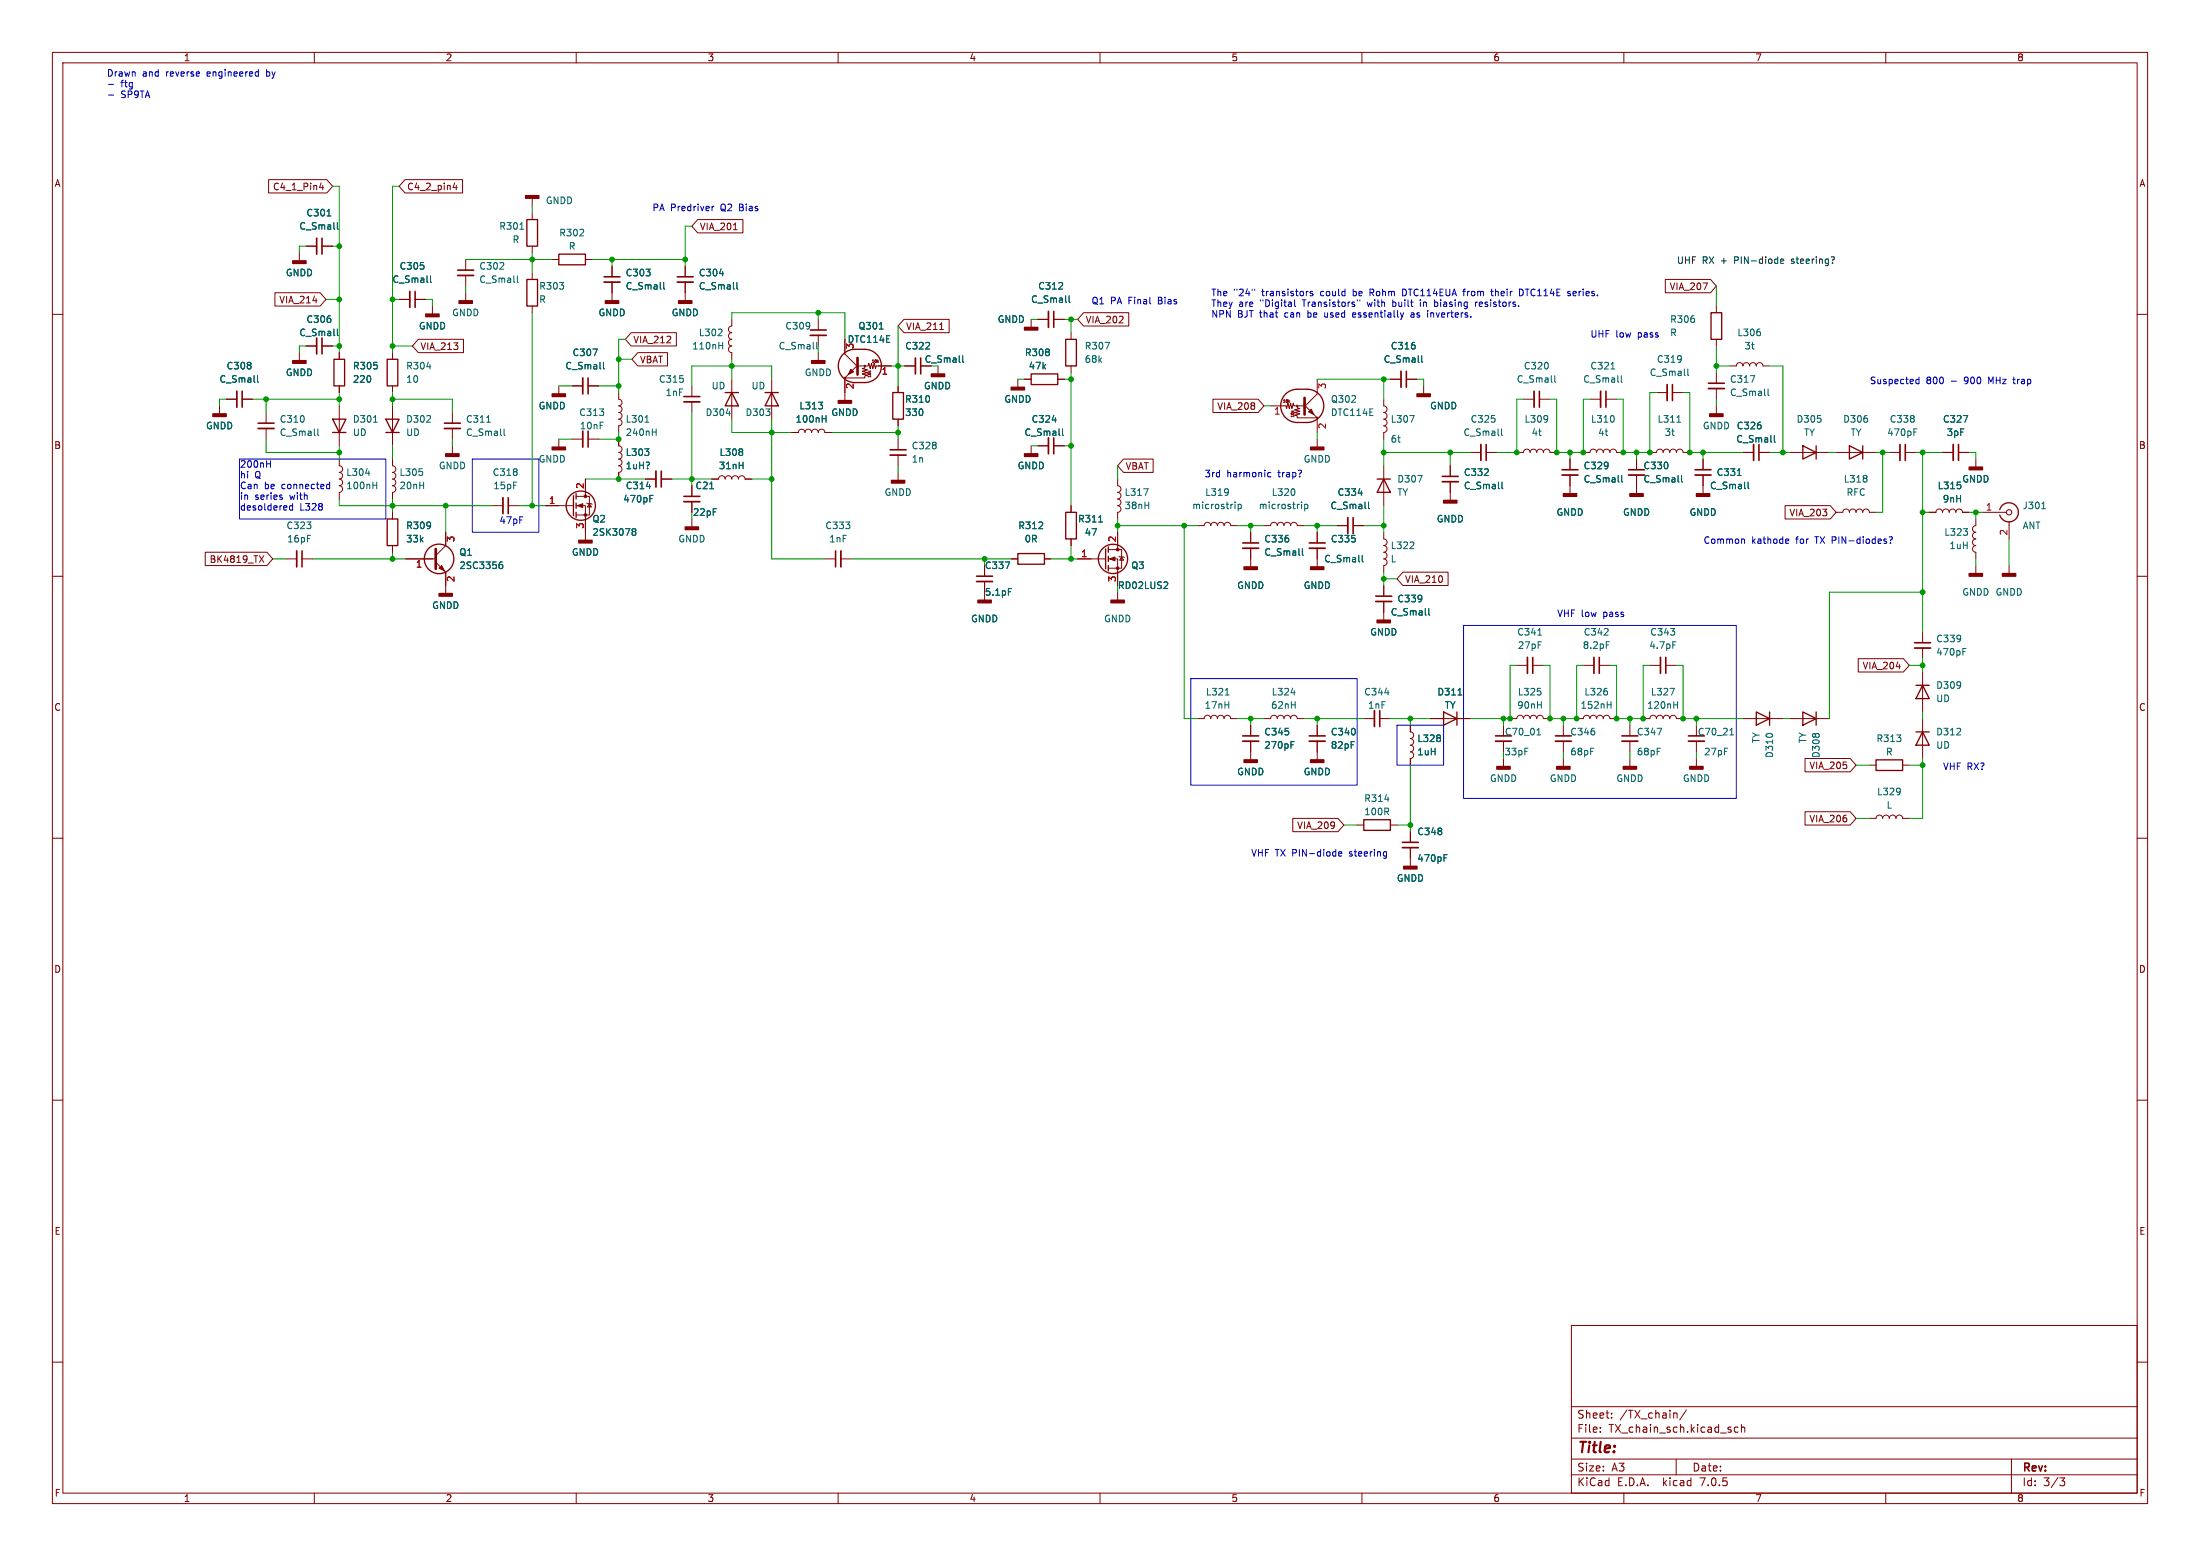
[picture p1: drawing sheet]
<svg xmlns="http://www.w3.org/2000/svg" width="420mm" height="297mm" viewBox="0 0 420 297" stroke-linecap="round" stroke-linejoin="round" font-family="sans-serif">
<g fill="none" stroke="#840000" stroke-width=".19">
<path d="M10 10h400v277h-400zM12 12h396v273h-396zM60 10v2M110 10v2M160 10v2M210 10v2M260 10v2M310 10v2M360 10v2M51.3 34.3h11.1l1.1 1.3-1.1 1.2h-11.1zM61 35.8h.8M61.6 35.4v.8"/>
<path d="M77.3 34.3h11v2.5h-11l-1.1-1.2zM86.8 34.9l-.3 .9h.8M87.1 35.4v.8M101.6 37.8v1.6M10 60h2M52.5 55.9h8.6l1.1 1.3-1.1 1.2h-8.6zM57.1 48.3v1.5M58.4 47h2.1M61.5 47h2M76.2 57.2h2M79.2 57.2h2.1M82.5 58.4v1.5"/>
<path d="M88.9 49.5v2.1M88.9 52.6v2M88.9 55.9v1.5M101.6 40.6v1.3M101.6 47v1.3M101.6 52.1v1.2M101.6 58.4v1.3M105.4 49.5h1.3M111.8 49.5h1.2M116.8 50.8v2M116.8 53.8v3.6M130.8 50.8v2"/>
<path d="M130.8 53.8v3.6M133.2 41.9h8.6v2.6h-8.6l-1.1-1.3zM140 43.9h.7M206.9 59.7h8.6v2.5h-8.6l-1.2-1.2zM317.9 53.3h8.6l1.2 1.3-1.2 1.3h-8.6zM327.7 58.4v1.3M408 60h2M41.9 77.5v1.5M43.2 76.2h2M46.2 76.2h2.1M50.8 78.7v2.1M57.1 67.3v1.5"/>
<path d="M58.4 66h2.1M61.5 66h2M64.8 67.3v1.3M64.8 73.7v1.2M64.8 77.5v7.6M74.9 67.3v1.3M74.9 73.7v1.2M74.9 77.5v7.6M79.9 64.8h8.6v2.5h-8.6l-1.2-1.3zM86.4 78.7v2.1M106.7 73.7v1.5M109.2 73.7h2.1"/>
<path d="M112.3 73.7h2M118.1 74.9v1.3a.64 .64 0 0 1 .6 .6 .64 .64 0 0 1-.6 .7 .64 .64 0 0 1 .6 .6 .64 .64 0 0 1-.6 .6 .64 .64 0 0 1 .6 .7 .64 .64 0 0 1-.6 .6 .64 .64 0 0 1 .6 .6 .64 .64 0 0 1-.6 .7v1.3M120.5 63.5h8.6v2.5h-8.6l-1.1-1.2zM121.8 67.3h5.6v2.6h-5.6l-1.2-1.3zM132.1 73.7v2M132.1 76.7v2M139.7 61v1.2a.64 .64 0 0 0-.6 .7 .64 .64 0 0 0 .6 .6 .64 .64 0 0 0-.6 .6 .64 .64 0 0 0 .6 .7 .64 .64 0 0 0-.6 .6 .64 .64 0 0 0 .6 .6 .64 .64 0 0 0-.6 .7 .64 .64 0 0 0 .6 .6v1.3M139.7 72.4v7.6M147.3 72.4v7.6M156.2 61v2M156.2 64v2M156.2 67.3v1.5"/>
<path d="M161.3 64.8v2.8l2.5 2.5M161.3 72.4v4.1M163.8 69.6l-2.5 2.5h3.8v-.3l.5-.2-1-.2 1-.3-1-.2 1-.3-1-.2 .5-.2v-.3M163.8 69.9h1.9l.2-.6 .2 1.1 .3-1.1 .2 1.1 .3-1.1 .2 1.1 .2-.5h2.9M165.9 70.8l.2 .2M166.2 70.8l-.2 .1M167.6 69l.1 .2M167.7 68.8l-.2 .2M171.4 73.7v1.2M172.6 61h8.6v2.5h-8.6l-1.2-1.3zM172.7 69.9h2.1M175.8 69.9h2"/>
<path d="M179.1 69.9v1.5M179.4 62.9h.7M194.3 72.4v1.5M195.6 72.4h1.2M196.8 61v1.5M198.1 61h2.1M201.2 61h2M201.9 72.4h1.3M204.5 63.5v1.3M204.5 69.9v1.2M231.6 76.2h8.6l1.1 1.3-1.1 1.2h-8.6zM242.6 77.5h2.9l.1 .5 .3-1 .2 1 .3-1 .2 1 .3-1 .1 .5h1.9"/>
<path d="M246.1 76.6l.1 .2M246.2 76.5l-.2 .2M246.6 78.4l.2 .2M247 78.4l-.2 .1M248.9 77.2l2.6 2.6h-3.9v-.4l-.5-.2 1.1-.2-1.1-.3 1.1-.2-1.1-.3 1.1-.2-.6-.1v-.4M251.5 72.4v2.8l-2.6 2.5M264.2 76.2v1.3a.64 .64 0 0 1 .6 .6 .64 .64 0 0 1-.6 .6 .64 .64 0 0 1 .6 .7 .64 .64 0 0 1-.6 .6 .64 .64 0 0 1 .6 .6 .64 .64 0 0 1-.6 .7 .64 .64 0 0 1 .6 .6 .64 .64 0 0 1-.6 .7v1.2M265.4 72.4h2.1M268.5 72.4h2M271.8 73.7v1.5M290.8 76.2h2.1M293.9 76.2h2"/>
<path d="M303.5 76.2h2.1M306.6 76.2h2M316.2 74.9h2.1M319.3 74.9h2M327.7 64.8v1.2M327.7 71.1v2.1M327.7 74.2v2M327.7 77.5v1.5M330.2 69.9h1.3a.64 .64 0 0 1 .6-.7 .64 .64 0 0 1 .6 .7 .64 .64 0 0 1 .7-.7 .64 .64 0 0 1 .6 .7 .64 .64 0 0 1 .6-.7 .64 .64 0 0 1 .7 .7 .64 .64 0 0 1 .6-.7 .64 .64 0 0 1 .6 .7h1.3M50.8 81.8v2M64.8 87.6v1.3a.64 .64 0 0 1 .6 .6 .64 .64 0 0 1-.6 .7 .64 .64 0 0 1 .6 .6 .64 .64 0 0 1-.6 .6 .64 .64 0 0 1 .6 .7 .64 .64 0 0 1-.6 .6 .64 .64 0 0 1 .6 .6 .64 .64 0 0 1-.6 .7v1.3M74.9 87.6v1.3a.64 .64 0 0 1 .7 .6 .64 .64 0 0 1-.7 .7 .64 .64 0 0 1 .7 .6 .64 .64 0 0 1-.7 .6 .64 .64 0 0 1 .7 .7 .64 .64 0 0 1-.7 .6 .64 .64 0 0 1 .7 .6 .64 .64 0 0 1-.7 .7v1.3"/>
<path d="M74.9 97.8v1.3M86.4 81.8v2M86.4 85.1v1.5M94 96.5h2M97 96.5h2.1M104.1 96.5h5.4M106.7 83.8v1.5M109.2 83.8h2.1M110 96.5h1.8v6.6M110 94.7h2.5v3.6h-2.5M111.8 91.4v3.3M112 96l1 .3"/>
<path d="M112.3 83.8h2M112.5 96.1l.4 .7h-.8zM118.1 83.8v1.3a.64 .64 0 0 1 .6 .6 .64 .64 0 0 1-.6 .7 .64 .64 0 0 1 .6 .6 .64 .64 0 0 1-.6 .6 .64 .64 0 0 1 .6 .7 .64 .64 0 0 1-.6 .6 .64 .64 0 0 1 .6 .6 .64 .64 0 0 1-.6 .7v1.2M123.2 91.4h2M126.2 91.4h2.1M132.1 92.7v2M132.1 95.8v2M132.1 99.1v1.5M135.9 91.4h1.3a.64 .64 0 0 1 .6-.6 .64 .64 0 0 1 .6 .6 .64 .64 0 0 1 .7-.6 .64 .64 0 0 1 .6 .6 .64 .64 0 0 1 .6-.6 .64 .64 0 0 1 .7 .6 .64 .64 0 0 1 .6-.6 .64 .64 0 0 1 .6 .6h1.3M151.1 82.6h1.3a.64 .64 0 0 1 .6-.7 .64 .64 0 0 1 .7 .7 .64 .64 0 0 1 .6-.7 .64 .64 0 0 1 .6 .7 .64 .64 0 0 1 .7-.7 .64 .64 0 0 1 .6 .7 .64 .64 0 0 1 .6-.7 .64 .64 0 0 1 .7 .7h1.2M171.4 80v1.3M171.4 83.8v2.1"/>
<path d="M171.4 86.9v2M171.4 90.2v1.5M196.8 85.1v1.5M198.1 85.1h2.1M201.2 85.1h2M204.5 96.5v1.3M213.4 91.4v1.3a.64 .64 0 0 1 .6 .6 .64 .64 0 0 1-.6 .7 .64 .64 0 0 1 .6 .6 .64 .64 0 0 1-.6 .7 .64 .64 0 0 1 .6 .6 .64 .64 0 0 1-.6 .6 .64 .64 0 0 1 .6 .7 .64 .64 0 0 1-.6 .6v1.3M214.5 87.6h5.6v2.6h-5.6l-1.1-1.3zM251.5 80v2.6M251.5 83.8v1.5M264.2 88.9v7.6M276.9 88.9v2"/>
<path d="M276.9 91.9v3.6M280.7 86.4h2M283.7 86.4h2M289.6 86.4h1.2a.64 .64 0 0 1 .7-.7 .64 .64 0 0 1 .6 .7 .64 .64 0 0 1 .6-.7 .64 .64 0 0 1 .7 .7 .64 .64 0 0 1 .6-.7 .64 .64 0 0 1 .6 .7 .64 .64 0 0 1 .7-.7 .64 .64 0 0 1 .6 .7h1.3M299.7 87.6v2.1M299.7 90.7v3.5M302.3 86.4h1.2a.64 .64 0 0 1 .7-.7 .64 .64 0 0 1 .6 .7 .64 .64 0 0 1 .6-.7 .64 .64 0 0 1 .7 .7 .64 .64 0 0 1 .6-.7 .64 .64 0 0 1 .6 .7 .64 .64 0 0 1 .7-.7 .64 .64 0 0 1 .6 .7h1.3M312.4 87.6v2.1M312.4 90.7v3.5M315 86.4h1.2a.64 .64 0 0 1 .7-.7 .64 .64 0 0 1 .6 .7 .64 .64 0 0 1 .6-.7 .64 .64 0 0 1 .7 .7 .64 .64 0 0 1 .6-.7 .64 .64 0 0 1 .6 .7 .64 .64 0 0 1 .7-.7 .64 .64 0 0 1 .6 .7h1.3M325.1 87.6v2.1M325.1 90.7v3.5"/>
<path d="M332.7 86.4h2.1M335.8 86.4h2M340.8 96.5h8.6l1.1 1.3-1.1 1.3h-8.6zM341.6 86.4h7.6M350.5 97.8h1.3a.64 .64 0 0 1 .6-.6 .64 .64 0 0 1 .7 .6 .64 .64 0 0 1 .6-.6 .64 .64 0 0 1 .6 .6 .64 .64 0 0 1 .7-.6 .64 .64 0 0 1 .6 .6 .64 .64 0 0 1 .6-.6 .64 .64 0 0 1 .7 .6h1.2M350.5 86.4h7.6M360.7 86.4h2M363.7 86.4h2.1M368.3 97.8h1.3a.64 .64 0 0 1 .6-.6 .64 .64 0 0 1 .6 .6 .64 .64 0 0 1 .7-.6 .64 .64 0 0 1 .6 .6 .64 .64 0 0 1 .6-.6 .64 .64 0 0 1 .7 .6 .64 .64 0 0 1 .6-.6 .64 .64 0 0 1 .6 .6h1.3M370.8 86.4h2.1M373.9 86.4h2M377.2 99.1v1.2a.64 .64 0 0 0-.6 .7 .64 .64 0 0 0 .6 .6 .64 .64 0 0 0-.6 .6 .64 .64 0 0 0 .6 .7 .64 .64 0 0 0-.6 .6 .64 .64 0 0 0 .6 .6 .64 .64 0 0 0-.6 .7 .64 .64 0 0 0 .6 .6v1.3"/>
<path d="M377.2 87.6v1.6M378.5 97.8h4.5M383.5 99.6v3.3M10 110h2M39.2 105.4h11.8l1.1 1.3-1.1 1.3h-11.8zM49.5 106.1l.9 1.3M50.4 106.1l-.9 1.3M54.6 106.7h2M57.7 106.7h2M74.9 104.1v1.3M77.5 106.7h5.7M83.2 107.3l1.9 1.9v4.1"/>
<path d="M85.1 101.6v2.5l-1.9 1.9M157.5 106.7h2M160.5 106.7h2.1M188 108v2M188 111v2M193 106.7h1.3M199.4 106.7h1.3M204.5 102.9v1.2M205.7 106.7h5.4M211.6 106.7h1.8v5.1M211.6 104.9h2.5v3.6h-2.5M213.4 101.6v3.3"/>
<path d="M213.4 113v1.6M213.6 106.2l1 .2M214.1 106.3l.4 .6h-.8zM228.6 100.3h1.3a.64 .64 0 0 1 .6-.6 .64 .64 0 0 1 .6 .6 .64 .64 0 0 1 .7-.6 .64 .64 0 0 1 .6 .6 .64 .64 0 0 1 .6-.6 .64 .64 0 0 1 .7 .6 .64 .64 0 0 1 .6-.6 .64 .64 0 0 1 .6 .6h1.3M238.8 101.6v2M238.8 104.6v3.6M241.3 100.3h1.3a.64 .64 0 0 1 .6-.6 .64 .64 0 0 1 .6 .6 .64 .64 0 0 1 .7-.6 .64 .64 0 0 1 .6 .6 .64 .64 0 0 1 .6-.6 .64 .64 0 0 1 .7 .6 .64 .64 0 0 1 .6-.6 .64 .64 0 0 1 .6 .6h1.3M251.5 101.6v2M251.5 104.6v3.6M255.3 100.3h2M258.3 100.3h2M264.2 101.6v1.3a.64 .64 0 0 1 .6 .6 .64 .64 0 0 1-.6 .6 .64 .64 0 0 1 .6 .7 .64 .64 0 0 1-.6 .6 .64 .64 0 0 1 .6 .6 .64 .64 0 0 1-.6 .7 .64 .64 0 0 1 .6 .6 .64 .64 0 0 1-.6 .7v1.2"/>
<path d="M264.2 111.8v2M264.2 114.8v3.6M267.8 109.2h8.6v2.6h-8.6l-1.1-1.3zM377.2 108v1.5M383.5 108v1.5M408 110h2M228.6 137.2h1.3a.64 .64 0 0 1 .6-.7 .64 .64 0 0 1 .6 .7 .64 .64 0 0 1 .7-.7 .64 .64 0 0 1 .6 .7 .64 .64 0 0 1 .6-.7 .64 .64 0 0 1 .7 .7 .64 .64 0 0 1 .6-.7 .64 .64 0 0 1 .6 .7h1.3M238.8 138.4v2.1M241.3 137.2h1.3a.64 .64 0 0 1 .6-.7 .64 .64 0 0 1 .6 .7 .64 .64 0 0 1 .7-.7 .64 .64 0 0 1 .6 .7 .64 .64 0 0 1 .6-.7 .64 .64 0 0 1 .7 .7 .64 .64 0 0 1 .6-.7 .64 .64 0 0 1 .6 .7h1.3M251.5 138.4v2.1M260.3 137.2h2.1M263.4 137.2h2"/>
<path d="M269.2 138.4v1.3a.64 .64 0 0 1 .7 .6 .64 .64 0 0 1-.7 .7 .64 .64 0 0 1 .7 .6 .64 .64 0 0 1-.7 .6 .64 .64 0 0 1 .7 .7 .64 .64 0 0 1-.7 .6 .64 .64 0 0 1 .7 .6 .64 .64 0 0 1-.7 .7v1.3M273 137.2h7.7M287 138.4v2.1M288.3 137.2h1.3a.64 .64 0 0 1 .6-.7 .64 .64 0 0 1 .6 .7 .64 .64 0 0 1 .7-.7 .64 .64 0 0 1 .6 .7 .64 .64 0 0 1 .6-.7 .64 .64 0 0 1 .7 .7 .64 .64 0 0 1 .6-.7 .64 .64 0 0 1 .6 .7h1.3M289.6 127h2M292.6 127h2M298.4 138.4v2.1M301 137.2h1.3a.64 .64 0 0 1 .6-.7 .64 .64 0 0 1 .6 .7 .64 .64 0 0 1 .7-.7 .64 .64 0 0 1 .6 .7 .64 .64 0 0 1 .6-.7 .64 .64 0 0 1 .7 .7 .64 .64 0 0 1 .6-.7 .64 .64 0 0 1 .6 .7h1.3M302.3 127h2M305.3 127h2M311.1 138.4v2.1M313.7 137.2h1.3a.64 .64 0 0 1 .6-.7 .64 .64 0 0 1 .6 .7 .64 .64 0 0 1 .7-.7 .64 .64 0 0 1 .6 .7 .64 .64 0 0 1 .6-.7 .64 .64 0 0 1 .7 .7 .64 .64 0 0 1 .6-.7 .64 .64 0 0 1 .6 .7h1.3"/>
<path d="M315 127h2M318 127h2M323.8 138.4v2.1M332.7 137.2h7.7M341.6 137.2h7.6M354.7 125.7h8.7l1.1 1.3-1.1 1.3h-8.7zM367 120.7v2M367 123.7v2M367 128.3v7.6M367 137.2v7.6M10 160h2M238.8 141.5v3.5"/>
<path d="M246.8 156.2h8.6l1.1 1.3-1.1 1.3h-8.6zM251.5 141.5v3.5M259.1 157.5h1.2M265.4 157.5h1.3M269.2 158.8v2M287 141.5v2M287 144.8v1.5M298.4 141.5v2M298.4 144.8v1.5M311.1 141.5v2M311.1 144.8v1.5M323.8 141.5v2"/>
<path d="M323.8 144.8v1.5M344.6 154.9h8.6l1.1 1.3-1.1 1.3h-8.6zM344.6 144.8h8.6l1.1 1.3-1.1 1.2h-8.6zM356.9 156.2h1.2a.64 .64 0 0 1 .7-.6 .64 .64 0 0 1 .6 .6 .64 .64 0 0 1 .6-.6 .64 .64 0 0 1 .7 .6 .64 .64 0 0 1 .6-.6 .64 .64 0 0 1 .6 .6 .64 .64 0 0 1 .7-.6 .64 .64 0 0 1 .6 .6h1.3M356.9 146.1h1.2M363.2 146.1h1.3M408 160h2M269.2 161.8v3.6M10 210h2M408 210h2M10 260h2M300 253h108v32h-108z"/>
<path d="M408 260h2M300 278.5h108M300 274.5h108M300 268.5h108M305.5 273.2v.2M305.5 272.5v.1M307.7 270.5v.2M307.7 269.8v.1M319.7 269.7l.4 .1 .1 .1v.8M320 278.5v3M321.9 269.1l-1.2 1.9M331.8 272.5l-.4-.1-.3 .3 .1 .6h.6"/>
<path d="M332.4 272.5l.3-.1 .3 .1 .1 .9M332.4 271.9v1.5M384 278.5v6.5M60 285v2M110 285v2M160 285v2M210 285v2M260 285v2M300 281.5h108M310 285v2M360 285v2M393.2 282.1h1l-.5 .6 .4 .1 .1 .5-.3 .3h-.5"/>
<circle cx="161.3" cy="72.1" r=".13"/>
<circle cx="165.1" cy="69.8" r=".13"/>
<circle cx="247.6" cy="77.5" r=".13"/>
<circle cx="251.5" cy="79.8" r=".13"/>
</g>
<g fill="none" stroke="#006464" stroke-width=".19">
<path d="M62.4 41.2h.8M64.4 42.5v1.1l.2 .2M82.2 52.6v1.1l.2 .2M98.8 52.7v1l.2 .2M99.3 43.8h.7M126.7 53.9v1.1l.2 .2M140.7 53.9v1.1l.2 .2M204.1 56.5v1l.2 .2M49.2 71.7v1.1l.1 .2M64.4 62.8v1.1l.2 .2M115.2 69.2v1l.2 .2M137.1 64.1h.7"/>
<path d="M137.2 66h.8M137.8 62.9v.5M138 65.3v1.3M155.9 65.3v1.1l.2 .2M157 79.9h.7M157.7 79.3v1.3M167.9 62.8h.7M183.8 67.9v1.1l.2 .2M269.1 79.3h.9l-.6 1.3M271.4 67.9v1.1l.2 .2M296.8 71.7v1.1l.2 .2M307.5 70.4h.8"/>
<path d="M309.5 71.7v1.1l.2 .2M322.2 70.4v1.1l.2 .2M337.5 74.2v1.1l.2 .2M60.7 81.9v1.1l.2 .1M69.8 90.3h.8M71.2 92.6h.7M71.3 80.6h.7M71.9 92v1.3M92.9 80.6h.7M96.2 81.9v1.1l.2 .1M123.1 80.6h.8M124.1 94.6h.6"/>
<path d="M124.5 82.5h.8M125.3 81.9v1.2M202.8 81.9v1l.2 .2M209.7 99.6h.8M218.3 93.3h.9l-.6 1.3M235.8 95.8v.2M235.8 96.3v.8M236.4 96.3h.3l.3 .2-.1 .5h-.5M236.4 96.3v1.2M248.5 95.8v.2M248.5 96.3v.8M249.1 96.3v1.2"/>
<path d="M249.1 96.3h.3l.3 .2-.1 .5h-.5M261.3 95.8v1.1l.1 .2M286.7 81.9v1l.1 .2M286.7 92v1.1l.2 .2M309.6 90.8v1l.2 .2M320.1 80.6h.8M321 90.7v1.1l.2 .2M331.7 90.7h.7M333.7 92v1.1l.2 .2M338.7 83.1v1.1l.2 .2M365.4 81.9h.6M389.8 97.1h.7"/>
<path d="M95.5 107.7h.2l.3 .3-.1 .4-.4 .1M95.9 107.3h-.4M120.8 101.4l.1 .1M120.8 101l.3-.1 .2 .1 .1 .2-.3 .3M120.9 101.5h.2M120.9 101.5h-.1M121.1 101.5l.3 .2-.1 .4-.2 .1-.3-.1M192.5 112.3h.6M222.8 111.1l.1 .2v.3l-.8 .7h.8M248.6 104.7v1.1l.2 .2M260.1 106v1.1l.1 .2M269.1 104.7h.8"/>
<path d="M269.9 103.6v.4M272.8 116.1v1.1l.1 .2M233.9 132.7h.7M246.5 132.2h.8M278.3 132.7h.8M293.6 121.2h.7M293.6 139.2l.2-.2v1.3M306.6 122.5h.6M306.8 134.5h.8M307.6 133.9v1.3M318.8 131.4h.8l-.5 1.3M319.3 122.5h.6"/>
<path d="M319.5 134.5h.8M320.3 133.9v1.3M330.5 139.2l.1-.2v1.3M374.7 123.8h.6M246.5 141.6h.6M293.4 140.3h.7M330.2 140.3h.8M275.7 163.1h.6"/>
</g>
<g fill="none" stroke="#840000" stroke-width=".25">
<path d="M100.6 41.9h2v5.1h-2zM100.6 53.3h2v5.1h-2zM106.7 48.5h5.1v2h-5.1zM326.6 59.7h2.1v5.1h-2.1zM63.8 68.6h2v5.1h-2zM73.9 68.6h2v5.1h-2zM138.4 74.9h2.6M139.7 74.9l1.3 2.6h-2.6zM146 74.9h2.6M147.3 74.9l1.3 2.6h-2.6zM161 67.6a3.2 3.2 0 0 1 2.2-.9h1.9a3.2 3.2 0 0 1 3.2 3.2 3.2 3.2 0 0 1-3.2 3.1h-1.9a3.2 3.2 0 0 1-2.9-1.9 3.2 3.2 0 0 1 .7-3.5zM170.4 74.9h2.1v5.1h-2.1z"/>
<path d="M196.8 71.4h5.1v2h-5.1zM203.5 64.8h2v5.1h-2zM245.4 75.2a3.2 3.2 0 0 1 2.2-.9h2a3.2 3.2 0 0 1 3.1 3.2 3.2 3.2 0 0 1-3.1 3.1h-2a3.2 3.2 0 0 1-2.9-1.9 3.2 3.2 0 0 1 .7-3.5zM63.5 80h2.5l-1.2 2.6zM63.5 82.6h2.5M73.7 80h2.5l-1.3 2.6zM73.7 82.6h2.5M73.9 99.1h2v5h-2zM109.5 94.6v3.8M110 94.2v1.1M110 96v1M110 97.8v1"/>
<path d="M203.5 97.8h2v5.1h-2zM262.9 91.4h2.5M264.2 91.4l1.2 2.6h-2.5zM344.2 85.1l2.5 1.3-2.5 1.2zM346.7 85.1v2.5M353.1 85.1l2.5 1.3-2.5 1.2zM355.6 85.1v2.5M381.8 97.3a1.81 1.81 0 0 1 2.8-1 1.81 1.81 0 0 1 0 3 1.81 1.81 0 0 1-2.8-1M194.3 105.7h5.1v2h-5.1zM211.1 104.8v3.8M211.6 104.4v1M211.6 106.2v1"/>
<path d="M211.6 108v1M275.6 135.9l2.5 1.3-2.5 1.2zM278.1 135.9v2.5M335.3 135.9l2.5 1.3-2.5 1.2zM337.8 135.9v2.5M344.2 135.9l2.5 1.3-2.5 1.2zM346.7 135.9v2.5M365.8 139.7h2.5M365.8 130.8h2.5M367 139.7l1.3 2.5h-2.5zM367 130.8l1.3 2.6h-2.5zM260.3 156.5h5.1v2h-5.1z"/>
<path d="M358.1 145h5.1v2.1h-5.1z"/>
<circle cx="110.9" cy="96.5" r="2.79"/>
<circle cx="83.8" cy="106.7" r="2.82"/>
<circle cx="212.5" cy="106.7" r="2.79"/>
</g>
<g fill="none" stroke="#840000" stroke-width=".33">
<path d="M60.5 45.5v3M78.2 55.6v3.1M87.4 52.6h3M115.3 53.8h3.1M129.3 53.8h3M200.2 59.4v3.1M45.2 74.7v3M60.5 64.5v3.1M111.3 72.1v3.1M130.6 76.7h3M154.7 64h3M174.8 68.3v3.1"/>
<path d="M267.5 70.9v3M292.9 74.7v3M305.6 74.7v3M318.3 73.4v3.1M326.1 74.2h3.1M49.3 81.8h3M84.8 81.8h3.1M96 95v3M111.3 82.3v3M125.2 89.9v3.1M130.6 95.8h3M169.9 86.9h3.1"/>
<path d="M200.2 83.6v3M257.3 98.8v3.1M275.3 91.9h3.1M282.7 84.8v3.1M298.2 90.7h3M310.9 90.7h3M323.6 90.7h3M334.8 84.8v3.1M362.7 84.8v3.1M372.9 84.8v3.1M56.6 105.2v3M160.5 105.2v3"/>
<path d="M186.4 111h3.1M237.2 104.6h3.1M249.9 104.6h3.1M262.6 114.8h3.1M262.4 135.6v3.1M291.6 125.5v3M304.3 125.5v3M317 125.5v3M365.5 123.7h3.1M237.2 141.5h3.1M249.9 141.5h3.1M285.5 141.5h3"/>
<path d="M296.9 141.5h3.1M309.6 141.5h3.1M322.3 141.5h3.1M267.7 161.8h3.1"/>
</g>
<g fill="none" stroke="#840000" stroke-width=".3">
<path d="M61.5 45.5v3M79.2 55.6v3.1M87.4 51.6h3M115.3 52.8h3.1M129.3 52.8h3M201.2 59.4v3.1M46.2 74.7v3M61.5 64.5v3.1M112.3 72.1v3.1M130.6 75.7h3M154.7 63h3M175.8 68.3v3.1"/>
<path d="M268.5 70.9v3M293.9 74.7v3M306.6 74.7v3M319.3 73.4v3.1M326.1 73.2h3.1M49.3 80.8h3M84.8 80.8h3.1M97 95v3M112.3 82.3v3M126.2 89.9v3.1M130.6 94.7h3M169.9 85.9h3.1"/>
<path d="M201.2 83.6v3M258.3 98.8v3.1M275.3 90.9h3.1M283.7 84.8v3.1M298.2 89.7h3M310.9 89.7h3M323.6 89.7h3M335.8 84.8v3.1M363.7 84.8v3.1M373.9 84.8v3.1M57.7 105.2v3M159.5 105.2v3"/>
<path d="M186.4 110h3.1M237.2 103.6h3.1M249.9 103.6h3.1M262.6 113.8h3.1M263.4 135.6v3.1M292.6 125.5v3M305.3 125.5v3M318 125.5v3M365.5 122.7h3.1M237.2 140.5h3.1M249.9 140.5h3.1M285.5 140.5h3"/>
<path d="M296.9 140.5h3.1M309.6 140.5h3.1M322.3 140.5h3.1M267.7 160.8h3.1"/>
</g>
<g fill="#840000" stroke="#840000" stroke-width=".25">
<path d="M262.9 118.4h2.5v.5h-2.5z"/>
<path d="M55.9 68.8h2.5v.5h-2.5z"/>
<path d="M81.3 59.9h2.5v.6h-2.5z"/>
<path d="M87.6 57.4h2.6v.5h-2.6z"/>
<path d="M115.6 57.4h2.5v.5h-2.5z"/>
<path d="M250.2 108.2h2.5v.5h-2.5z"/>
<path d="M100.3 37.3h2.6v.5h-2.6z"/>
<path d="M237.5 108.2h2.5v.5h-2.5z"/>
<path d="M326.4 79h2.5v.5h-2.5z"/>
<path d="M195.6 86.6h2.5v.5h-2.5z"/>
<path d="M270.5 75.2h2.5v.5h-2.5z"/>
<path d="M212.1 114.6h2.5v.5h-2.5z"/>
<path d="M298.4 94.2h2.6v.5h-2.6z"/>
<path d="M186.7 114.6h2.5v.5h-2.5z"/>
<path d="M195.6 62.5h2.5v.5h-2.5z"/>
<path d="M193 73.9h2.6v.5h-2.6z"/>
<path d="M55.9 49.8h2.5v.5h-2.5z"/>
<path d="M309.9 146.3h2.5v.5h-2.5z"/>
<path d="M322.6 146.3h2.5v.5h-2.5z"/>
<path d="M382.3 109.5h2.5v.5h-2.5z"/>
<path d="M375.9 89.2h2.6v.5h-2.6z"/>
<path d="M375.9 109.5h2.6v.5h-2.6z"/>
<path d="M129.5 57.4h2.6v.5h-2.6z"/>
<path d="M40.6 79h2.6v.5h-2.6z"/>
<path d="M311.1 94.2h2.6v.5h-2.6z"/>
<path d="M323.8 94.2h2.6v.5h-2.6z"/>
<path d="M160 76.5h2.6v.5h-2.6z"/>
<path d="M105.4 75.2h2.5v.5h-2.5z"/>
<path d="M285.7 146.3h2.6v.5h-2.6z"/>
<path d="M110.5 103.1h2.5v.5h-2.5z"/>
<path d="M130.8 100.6h2.5v.5h-2.5z"/>
<path d="M170.2 91.7h2.5v.5h-2.5z"/>
<path d="M297.2 146.3h2.5v.5h-2.5z"/>
<path d="M237.5 145h2.5v.5h-2.5z"/>
<path d="M154.9 68.8h2.6v.5h-2.6z"/>
<path d="M177.8 71.4h2.5v.5h-2.5z"/>
<path d="M250.2 85.3h2.5v.6h-2.5z"/>
<path d="M105.4 85.3h2.5v.6h-2.5z"/>
<path d="M250.2 145h2.5v.5h-2.5z"/>
<path d="M268 165.4h2.5v.5h-2.5z"/>
<path d="M83.8 113.3h2.6v.5h-2.6z"/>
<path d="M275.6 95.5h2.5v.5h-2.5z"/>
<path d="M85.1 86.6h2.5v.5h-2.5z"/>
</g>
<g fill="#840000" stroke="#840000" stroke-width=".19">
<path d="M211.8 106.7l1.1-.4v.8z"/>
<path d="M110.2 96.5l1.1-.4v.8z"/>
<path d="M249.8 78.6l.5-.5 .5 1z"/>
<path d="M162.4 70.5l.5 .5-1 .5z"/>
<path d="M83.8 108.5l.5-.5 .5 1z"/>
<circle cx="213.4" cy="108.5" r=".25"/>
<circle cx="213.4" cy="104.9" r=".25"/>
<circle cx="111.8" cy="98.3" r=".25"/>
<circle cx="111.8" cy="94.7" r=".25"/>
</g>
<circle cx="383.5" cy="97.8" r=".51" fill="none" stroke="#840000" stroke-width=".2"/>
<g fill="#840000" stroke="#840000" stroke-width=".51">
<path d="M249 75.9v3.2z"/>
<path d="M163.7 68.3v3.2z"/>
</g>
<path d="M83.2 104.8v3.8" fill="none" stroke="#840000" stroke-width=".51"/>
<path d="M339.9 49.9l.6-.2v-.2l-.4-.1-.2 .2 .1 .6h.5M349.7 49h.3l.2 .2-.3 .4" fill="none" stroke="#0f0f0f" stroke-width=".19"/>
<g fill="none" stroke="#0000c2" stroke-width=".19">
<path d="M20.7 16.1h1M20.7 18.2h1M48.8 14.5h.5M48.8 13.8h.5M49.3 13.3v1.2M135.9 39.4v.8M136.3 39.4l-.4 .2M239.5 55.2v.2M247.1 57.2v1.1l.2 .2M249.7 55.6l-.2 .1M250.6 55.7l-.3-.1-.2 .2 .1 .2 .4 .1v.3h-.5M258.6 58.1v.3"/>
<path d="M259.1 57.2v.3M259.6 57.2v.3M267.3 59.7l.3 .8M267.9 59.7l-.3 .8M272.5 59.3v.1M272.5 59.7v.8M279.3 55.6h.4M281.7 57.7v.8M281.9 57.7l-.2 .2M284.6 55.6h.5M284.8 55.2v1.2M289.9 58.4v.1"/>
<path d="M290.4 55.2h-.3v1.3h.3M299.3 56.4h.5M299.8 55.7l-.3-.1-.2 .2v.2l.5 .1M267.6 60.5l-.1 .4M365.7 73l.3 .2h.3M366.3 72v1.2M366.3 72.5l-.3-.1-.3 .2M45.7 87.6h28v11.5h-28zM50.9 88.5h.7M51.6 87.9v1.3M53.7 94.9l.2 .2-.2 .2M53.7 94.5h.2"/>
<path d="M55.9 96.1v1.3M55.9 96.6l-.4-.1-.2 .3 .1 .5h.5M62.4 93.2l.2 .1 .3-.1M62.9 92v1.3M62.9 92.5l-.3-.1-.2 .2M90.2 87.6h12.7v14h-12.7zM242.6 90.2h-.4l-.2 .2 .1 .6h.5M279.4 119.4h52.1v33h-52.1zM332.7 102.9l.3 .2v.6M341.1 102.9h.3l.1 .3-.6 .1M341.4 103.7h-.3M360.1 103.4v.3"/>
<path d="M360.7 102.5h.4l.2 .1-.4 .6M360.9 103.6v.1M227.3 129.5h31.8v20.4h-31.8zM266.7 138.4h8.9v7.7h-8.9zM255.6 163l.6-.1-.1-.3h-.4l-.1 .2v.6h.5M264.3 162.6h.4M264.7 163.4h-.4M264.7 162.6v1l-.3 .2"/>
</g>
<g fill="none" stroke="#009600" stroke-width=".19">
<path d="M63.5 35.6h1.3v31.7M76.2 35.6h-1.3v31.7M101.6 39.4v1.2M58.4 47h-1.3v1.3M62.2 57.2h2.6M63.5 47h1.3M74.9 57.2h1.3M81.3 57.2h1.2v1.2M88.9 49.5h16.5M88.9 54.6v1.3M101.6 48.3v3.8M101.6 59.7v36.8"/>
<path d="M113 49.5h17.8M116.8 49.5v1.3M132.1 43.2h-1.3v7.6M156.2 59.7v1.3M327.7 54.6v3.8M43.2 76.2h-1.3v1.3M48.3 76.2h16.5M50.8 76.2v2.5M58.4 66h-1.3v1.3M63.5 66h1.3M64.8 74.9v2.6M74.9 76.2h11.5v2.5"/>
<path d="M74.9 74.9v2.6M74.9 66h3.8M106.7 73.7h2.5M114.3 73.7h3.8M118.1 68.6h2.5M119.4 64.8h-1.3v10.1M132.1 78.7v14M139.7 61v-1.3h21.6v5.1M139.7 68.6v3.8M147.3 72.4v-2.5h-15.2v3.8M156.2 66v1.3M170.2 69.9h2.5"/>
<path d="M171.4 62.2v11.5M194.3 72.4h1.3M196.8 61h1.3M203.2 72.4h1.3M203.2 61h2.5M204.5 61v2.5M204.5 71.1v25.4M241.3 77.5h1.3M251.5 72.4h13.9M264.2 72.4v3.8M270.5 72.4h1.3v1.3M290.8 76.2h-1.2v10.2h-3.9"/>
<path d="M295.9 76.2h1.3v10.2h5.1v-10.2h1.2M316.2 74.9h-1.2v11.5h-5.1v-10.2h-1.3M321.3 74.9h1.3v11.5h10.1M327.7 66v5.1M327.7 76.2v1.3M327.7 69.9h2.5M337.8 69.9h2.6v16.5M50.8 83.8v2.6h14M64.8 95.3v1.2h29.2M64.8 85.1v2.5M74.9 85.1v2.5M74.9 95.3v2.5"/>
<path d="M85.1 96.5v5.1M86.4 83.8v1.3M99.1 96.5h5M106.7 83.8h2.5M111.8 91.4h11.4M118.1 82.6v1.2h-3.8M128.3 91.4h7.6M139.7 80v2.6h11.4M143.5 91.4h3.8M147.3 80v26.7h10.2M158.7 82.6h12.7M171.4 81.3v2.5"/>
<path d="M171.4 88.9v1.3M196.8 85.1h1.3M203.2 85.1h1.3M213.4 88.9v2.5M213.4 99.1v2.5M251.5 82.6v1.2M264.2 86.4h16.5M264.2 83.8v5.1M264.2 96.5v5.1M276.9 86.4v2.5M299.7 86.4v1.2M312.4 86.4v1.2"/>
<path d="M325.1 86.4v1.2M337.8 86.4h3.8M349.2 86.4h1.3M358.1 86.4h2.6M359.4 86.4v11.4h-1.3M365.8 86.4h5M367 97.8h1.3M367 86.4v34.3M375.9 97.8h2.6M375.9 86.4h1.3v1.2M377.2 97.8v1.3M52.1 106.7h2.5"/>
<path d="M59.7 106.7h17.8M74.9 105.4v1.3M162.6 106.7h30.4M188 106.7v1.3M200.7 106.7h5M204.5 104.1v2.6M213.4 100.3h15.2M226.1 100.3v36.9h2.5M236.2 100.3h5.1M238.8 100.3v1.3M248.9 100.3h6.4M251.5 100.3v1.3"/>
<path d="M260.3 100.3h3.9M264.2 109.2v2.6M264.2 110.5h2.5M367 113h-17.8v24.2M377.2 106.7v1.3M383.5 102.9v5.1M236.2 137.2h5.1M238.8 137.2v1.2M248.9 137.2h11.4M251.5 137.2v1.2M265.4 137.2h7.6M269.2 137.2v1.2"/>
<path d="M287 137.2v1.2M289.6 127h-1.3v10.2h-7.6M294.6 127h1.3v10.2h5.1v-10.2h1.3M298.4 137.2v1.2M307.3 127h1.3v10.2h5.1v-10.2h1.3M311.1 137.2v1.2M320 127h1.3v10.2h11.4M323.8 137.2v1.2M340.4 137.2h1.2M364.5 127h2.5M367 125.7v2.6M367 135.9v1.3"/>
<path d="M256.5 157.5h2.6M266.7 157.5h2.5M269.2 146.1v12.7M298.4 143.5v1.3M311.1 143.5v1.3M323.8 143.5v1.3M354.3 156.2h2.6M354.3 146.1h2.6M364.5 146.1h2.5M367 144.8v11.4h-2.5"/>
</g>
<g fill="#009600" stroke="#009600" stroke-width=".19">
<circle cx="147.3" cy="82.6" r=".46"/>
<circle cx="147.3" cy="91.4" r=".46"/>
<circle cx="171.4" cy="69.9" r=".46"/>
<circle cx="171.4" cy="82.6" r=".46"/>
<circle cx="118.1" cy="91.4" r=".46"/>
<circle cx="118.1" cy="83.8" r=".46"/>
<circle cx="132.1" cy="91.4" r=".46"/>
<circle cx="118.1" cy="73.7" r=".46"/>
<circle cx="74.9" cy="76.2" r=".46"/>
<circle cx="101.6" cy="96.5" r=".46"/>
<circle cx="74.9" cy="96.5" r=".46"/>
<circle cx="85.1" cy="96.5" r=".46"/>
<circle cx="74.9" cy="106.7" r=".46"/>
<circle cx="204.5" cy="61" r=".46"/>
<circle cx="204.5" cy="85.1" r=".46"/>
<circle cx="213.4" cy="100.3" r=".46"/>
<circle cx="226.1" cy="100.3" r=".46"/>
<circle cx="238.8" cy="100.3" r=".46"/>
<circle cx="188" cy="106.7" r=".46"/>
<circle cx="204.5" cy="106.7" r=".46"/>
<circle cx="204.5" cy="72.4" r=".46"/>
<circle cx="64.8" cy="57.2" r=".46"/>
<circle cx="74.9" cy="66" r=".46"/>
<circle cx="74.9" cy="57.2" r=".46"/>
<circle cx="64.8" cy="47" r=".46"/>
<circle cx="64.8" cy="66" r=".46"/>
<circle cx="116.8" cy="49.5" r=".46"/>
<circle cx="118.1" cy="68.6" r=".46"/>
<circle cx="101.6" cy="49.5" r=".46"/>
<circle cx="156.2" cy="59.7" r=".46"/>
<circle cx="130.8" cy="49.5" r=".46"/>
<circle cx="139.7" cy="69.9" r=".46"/>
<circle cx="64.8" cy="86.4" r=".46"/>
<circle cx="50.8" cy="76.2" r=".46"/>
<circle cx="64.8" cy="76.2" r=".46"/>
<circle cx="297.2" cy="86.4" r=".46"/>
<circle cx="299.7" cy="86.4" r=".46"/>
<circle cx="302.3" cy="86.4" r=".46"/>
<circle cx="309.9" cy="86.4" r=".46"/>
<circle cx="312.4" cy="86.4" r=".46"/>
<circle cx="322.6" cy="86.4" r=".46"/>
<circle cx="315" cy="86.4" r=".46"/>
<circle cx="321.3" cy="137.2" r=".46"/>
<circle cx="323.8" cy="137.2" r=".46"/>
<circle cx="308.6" cy="137.2" r=".46"/>
<circle cx="311.1" cy="137.2" r=".46"/>
<circle cx="313.7" cy="137.2" r=".46"/>
<circle cx="367" cy="97.8" r=".46"/>
<circle cx="377.2" cy="97.8" r=".46"/>
<circle cx="359.4" cy="86.4" r=".46"/>
<circle cx="367" cy="86.4" r=".46"/>
<circle cx="367" cy="113" r=".46"/>
<circle cx="367" cy="146.1" r=".46"/>
<circle cx="367" cy="127" r=".46"/>
<circle cx="340.4" cy="86.4" r=".46"/>
<circle cx="327.7" cy="69.9" r=".46"/>
<circle cx="325.1" cy="86.4" r=".46"/>
<circle cx="251.5" cy="137.2" r=".46"/>
<circle cx="264.2" cy="110.5" r=".46"/>
<circle cx="264.2" cy="100.3" r=".46"/>
<circle cx="264.2" cy="86.4" r=".46"/>
<circle cx="289.6" cy="86.4" r=".46"/>
<circle cx="264.2" cy="72.4" r=".46"/>
<circle cx="251.5" cy="100.3" r=".46"/>
<circle cx="276.9" cy="86.4" r=".46"/>
<circle cx="298.4" cy="137.2" r=".46"/>
<circle cx="301" cy="137.2" r=".46"/>
<circle cx="295.9" cy="137.2" r=".46"/>
<circle cx="288.3" cy="137.2" r=".46"/>
<circle cx="287" cy="137.2" r=".46"/>
<circle cx="238.8" cy="137.2" r=".46"/>
<circle cx="269.2" cy="137.2" r=".46"/>
<circle cx="269.2" cy="157.5" r=".46"/>
</g>
<text font-size="2.8" fill="#840000" x="301" y="277.8">Title:</text>
<g font-size="2.1" fill="#840000">
<text x="301" y="273.6">File:</text>
<text x="301" y="270.9">Sheet:</text>
<text x="307" y="273.6">TX_chain_sch.kicad_sch</text>
<text x="309.1" y="270.9">/TX_chain/</text>
<text x="301" y="281">Size:</text>
<text x="307.6" y="281">A3</text>
<text x="323" y="281">Date:</text>
<text x="386" y="281.2">Rev:</text>
<text x="301" y="283.8">KiCad</text>
<text x="308.6" y="283.8">E.D.A.</text>
<text x="317.4" y="283.8">kicad</text>
<text x="324.5" y="283.8">7.0.5</text>
<text x="386" y="283.8">Id:</text>
<text x="390" y="283.8">3/3</text>
</g>
<g font-size="1.8" fill="#840000">
<text x="35" y="11.8">1</text>
<text x="85" y="11.8">2</text>
<text x="135" y="11.8">3</text>
<text x="185" y="11.8">4</text>
<text x="235" y="11.8">5</text>
<text x="285" y="11.8">6</text>
<text x="335" y="11.8">7</text>
<text x="385" y="11.8">8</text>
<text x="10.4" y="35.8">A</text>
<text x="408.4" y="35.8">A</text>
<text x="52.1" y="36.5">C4_1_Pin4</text>
<text x="77.6" y="36.5">C4_2_pin4</text>
<text x="133.5" y="44.1">VIA_201</text>
<text x="53.3" y="58.1">VIA_214</text>
<text x="318.7" y="55.5">VIA_207</text>
<text x="120.8" y="65.7">VIA_212</text>
<text x="172.9" y="63.1">VIA_211</text>
<text x="207.2" y="61.9">VIA_202</text>
<text x="80.2" y="67">VIA_213</text>
<text x="122.1" y="69.5">VBAT</text>
<text x="232.4" y="78.4">VIA_208</text>
<text x="10.3" y="85.8">B</text>
<text x="214.8" y="89.8">VBAT</text>
<text x="408.3" y="85.8">B</text>
<text x="341.6" y="98.7">VIA_203</text>
<text x="40" y="107.6">BK4819_TX</text>
<text x="268.1" y="111.4">VIA_210</text>
<text x="355.6" y="127.9">VIA_204</text>
<text x="10.3" y="135.8">C</text>
<text x="408.3" y="135.8">C</text>
<text x="345.4" y="147">VIA_205</text>
<text x="247.6" y="158.4">VIA_209</text>
<text x="345.4" y="157.1">VIA_206</text>
<text x="10.3" y="185.8">D</text>
<text x="408.3" y="185.8">D</text>
<text x="10.4" y="235.8">E</text>
<text x="408.3" y="235.8">E</text>
<text x="10.4" y="285.8">F</text>
<text x="35" y="286.8">1</text>
<text x="85" y="286.8">2</text>
<text x="135" y="286.8">3</text>
<text x="185" y="286.8">4</text>
<text x="235" y="286.8">5</text>
<text x="285" y="286.8">6</text>
<text x="335" y="286.8">7</text>
<text x="385" y="286.8">8</text>
<text x="408.4" y="285.8">F</text>
</g>
<g font-size="1.8" fill="#0000c2">
<text x="20.3" y="14.7">Drawn</text>
<text x="23" y="16.8">ftg</text>
<text x="27.1" y="14.7">and</text>
<text x="31.6" y="14.7">reverse</text>
<text x="39.6" y="14.7">engineered</text>
<text x="51" y="14.7">by</text>
<text x="23" y="18.8">SP9TA</text>
<text x="124.5" y="40.4">PA Predriver</text>
<text x="137.5" y="40.4">Q2</text>
<text x="141.2" y="40.4">Bias</text>
<text x="208.3" y="58.2">Q1</text>
<text x="211.9" y="58.2">PA Final</text>
<text x="221.1" y="58.2">Bias</text>
<text x="231.1" y="56.6">The</text>
<text x="231.1" y="58.7">They</text>
<text x="235.4" y="56.6">&quot;24&quot;</text>
<text x="236.4" y="58.7">are</text>
<text x="240.5" y="58.7">&quot;Digital</text>
<text x="240.9" y="56.6">transistors</text>
<text x="248.8" y="58.7">Transistors&quot;</text>
<text x="252.1" y="56.6">could</text>
<text x="258.4" y="56.6">be</text>
<text x="261.2" y="58.7">with</text>
<text x="261.8" y="56.6">Rohm</text>
<text x="266.1" y="58.7">built</text>
<text x="268.1" y="56.6">DTC114EUA</text>
<text x="271.5" y="58.7">in</text>
<text x="274.4" y="58.7">biasing</text>
<text x="279.9" y="56.6">from</text>
<text x="282.3" y="58.7">resistors.</text>
<text x="285.4" y="56.6">their</text>
<text x="290.8" y="56.6">DTC114E</text>
<text x="300.2" y="56.6">series.</text>
<text x="231.1" y="60.7">NPN</text>
<text x="236.2" y="60.7">BJT that</text>
<text x="245.3" y="60.7">can</text>
<text x="249.8" y="60.7">be</text>
<text x="253.1" y="60.7">used</text>
<text x="258.6" y="60.7">essentially</text>
<text x="269.9" y="60.7">as</text>
<text x="273.2" y="60.7">inverters.</text>
<text x="303.5" y="64.5">UHF low</text>
<text x="312.6" y="64.5">pass</text>
<text x="356.9" y="73.4">Suspected</text>
<text x="367.6" y="73.4">800</text>
<text x="372.4" y="73.4">-</text>
<text x="375" y="73.4">900</text>
<text x="379.8" y="73.4">MHz</text>
<text x="384.7" y="73.4">trap</text>
<text x="45.7" y="89.4">200nH</text>
<text x="45.7" y="91.4">hi</text>
<text x="45.7" y="93.5">Can</text>
<text x="45.7" y="95.5">in</text>
<text x="48.6" y="91.4">Q</text>
<text x="48.6" y="95.5">series</text>
<text x="50.4" y="93.5">be</text>
<text x="53.7" y="93.5">connected</text>
<text x="55.3" y="95.5">with</text>
<text x="229.9" y="91.2">3rd</text>
<text x="234.1" y="91.2">harmonic</text>
<text x="244" y="91.2">trap?</text>
<text x="45.7" y="97.5">desoldered</text>
<text x="57.2" y="97.5">L328</text>
<text x="95.2" y="100.1">47pF</text>
<text x="325.1" y="103.9">Common</text>
<text x="334.3" y="103.9">kathode</text>
<text x="342.9" y="103.9">for</text>
<text x="346.6" y="103.9">TX PIN-diodes?</text>
<text x="297.2" y="117.9">VHF low</text>
<text x="306" y="117.9">pass</text>
<text x="370.8" y="147.1">VHF RX?</text>
<text x="238.8" y="163.6">VHF TX PIN-diode</text>
<text x="257.6" y="163.6">steering</text>
</g>
<g font-size="1.8" fill="#006464">
<text x="58.4" y="41.5">C301</text>
<text x="104.1" y="39.1">GNDD</text>
<text x="57.1" y="44">C_Small</text>
<text x="95.3" y="44">R301</text>
<text x="97.8" y="46.5">R</text>
<text x="106.7" y="45.3">R302</text>
<text x="108.5" y="47.8">R</text>
<text x="54.5" y="52.9">GNDD</text>
<text x="76.2" y="51.6">C305</text>
<text x="91.4" y="51.6">C302</text>
<text x="119.4" y="52.9">C303</text>
<text x="133.4" y="52.9">C304</text>
<text x="74.9" y="54.2">C_Small</text>
<text x="91.4" y="54.2">C_Small</text>
<text x="102.9" y="55.4">R303</text>
<text x="102.9" y="58">R</text>
<text x="119.4" y="55.4">C_Small</text>
<text x="133.4" y="55.4">C_Small</text>
<text x="196.8" y="58">C_Small</text>
<text x="198.1" y="55.4">C312</text>
<text x="57.1" y="64.3">C_Small</text>
<text x="58.4" y="61.8">C306</text>
<text x="79.9" y="63.1">GNDD</text>
<text x="86.3" y="60.5">GNDD</text>
<text x="114.2" y="60.5">GNDD</text>
<text x="128.2" y="60.5">GNDD</text>
<text x="133.4" y="64.3">L302</text>
<text x="149.9" y="63.1">C309</text>
<text x="161.8" y="65.6">DTC114E</text>
<text x="163.8" y="63.1">Q301</text>
<text x="190.4" y="61.8">GNDD</text>
<text x="318.8" y="61.8">R306</text>
<text x="318.8" y="64.3">R</text>
<text x="331.6" y="64.3">L306</text>
<text x="43.2" y="70.7">C308</text>
<text x="54.5" y="71.9">GNDD</text>
<text x="67.3" y="70.7">R305</text>
<text x="77.5" y="70.7">R304</text>
<text x="107.9" y="70.7">C_Small</text>
<text x="109.2" y="68.1">C307</text>
<text x="132.1" y="66.9">110nH</text>
<text x="148.6" y="66.9">C_Small</text>
<text x="153.6" y="71.9">GNDD</text>
<text x="172.7" y="66.9">C322</text>
<text x="176.5" y="69.4">C_Small</text>
<text x="195.6" y="68.1">R308</text>
<text x="196.3" y="70.7">47k</text>
<text x="207" y="66.9">R307</text>
<text x="207" y="69.4">68k</text>
<text x="264.1" y="69.4">C_Small</text>
<text x="265.5" y="66.9">C316</text>
<text x="290.9" y="70.7">C320</text>
<text x="303.6" y="70.7">C321</text>
<text x="314.9" y="71.9">C_Small</text>
<text x="316.3" y="69.4">C319</text>
<text x="333" y="66.9">3t</text>
<text x="41.8" y="73.2">C_Small</text>
<text x="67.3" y="73.2">220</text>
<text x="77.5" y="73.2">10</text>
<text x="125.7" y="73.2">C315</text>
<text x="127" y="75.8">1nF</text>
<text x="135.8" y="74.5">UD</text>
<text x="143.4" y="74.5">UD</text>
<text x="172.7" y="77">R310</text>
<text x="176.3" y="74.5">GNDD</text>
<text x="191.7" y="77">GNDD</text>
<text x="254" y="77">Q302</text>
<text x="289.5" y="73.2">C_Small</text>
<text x="302.2" y="73.2">C_Small</text>
<text x="330.2" y="73.2">C317</text>
<text x="330.2" y="75.8">C_Small</text>
<text x="39.3" y="82.1">GNDD</text>
<text x="53.3" y="80.8">C310</text>
<text x="53.3" y="83.4">C_Small</text>
<text x="67.3" y="80.8">D301</text>
<text x="67.3" y="83.4">UD</text>
<text x="77.5" y="80.8">D302</text>
<text x="77.5" y="83.4">UD</text>
<text x="88.9" y="80.8">C311</text>
<text x="88.9" y="83.4">C_Small</text>
<text x="102.8" y="78.3">GNDD</text>
<text x="110.5" y="79.6">C313</text>
<text x="110.6" y="82.1">10nF</text>
<text x="119.4" y="80.8">L301</text>
<text x="119.4" y="83.4">240nH</text>
<text x="134.6" y="79.6">D304</text>
<text x="142.3" y="79.6">D303</text>
<text x="151.8" y="80.8">100nH</text>
<text x="152.5" y="78.3">L313</text>
<text x="158.7" y="79.6">GNDD</text>
<text x="172.7" y="79.6">330</text>
<text x="195.5" y="83.4">C_Small</text>
<text x="196.9" y="80.8">C324</text>
<text x="254" y="79.6">DTC114E</text>
<text x="265.4" y="80.8">L307</text>
<text x="273" y="78.3">GNDD</text>
<text x="279.3" y="83.4">C_Small</text>
<text x="280.7" y="80.8">C325</text>
<text x="291" y="80.8">L309</text>
<text x="292.3" y="83.4">4t</text>
<text x="303.7" y="80.8">L310</text>
<text x="305" y="83.4">4t</text>
<text x="316.4" y="80.8">L311</text>
<text x="317.7" y="83.4">3t</text>
<text x="325" y="82.1">GNDD</text>
<text x="331.5" y="82.1">C326</text>
<text x="342.9" y="80.8">D305</text>
<text x="344.3" y="83.4">TY</text>
<text x="351.8" y="80.8">D306</text>
<text x="353.2" y="83.4">TY</text>
<text x="360.2" y="83.4">470pF</text>
<text x="360.7" y="80.8">C338</text>
<text x="370.9" y="80.8">C327</text>
<text x="371.6" y="83.4">3pF</text>
<text x="83.7" y="89.7">GNDD</text>
<text x="102.8" y="88.5">GNDD</text>
<text x="119.4" y="87.2">L303</text>
<text x="119.4" y="89.7">1uH?</text>
<text x="137.2" y="89.7">31nH</text>
<text x="137.3" y="87.2">L308</text>
<text x="174" y="85.9">C328</text>
<text x="174" y="88.5">1n</text>
<text x="194.2" y="89.7">GNDD</text>
<text x="248.8" y="88.5">GNDD</text>
<text x="265.4" y="84.6">6t</text>
<text x="302.3" y="89.7">C329</text>
<text x="313.7" y="89.7">C330</text>
<text x="331.4" y="84.6">C_Small</text>
<text x="66" y="91">L304</text>
<text x="66" y="93.5">100nH</text>
<text x="76.2" y="91">L305</text>
<text x="76.2" y="93.5">20nH</text>
<text x="94" y="91">C318</text>
<text x="94.1" y="93.5">15pF</text>
<text x="119.4" y="93.5">C314</text>
<text x="132.7" y="93.5">C21</text>
<text x="168.8" y="94.8">GNDD</text>
<text x="214.6" y="94.8">L317</text>
<text x="230" y="94.8">L319</text>
<text x="242.7" y="94.8">L320</text>
<text x="255.3" y="94.8">C334</text>
<text x="266.7" y="92.3">D307</text>
<text x="266.7" y="94.8">TY</text>
<text x="279.4" y="91">C332</text>
<text x="279.4" y="93.5">C_Small</text>
<text x="302.3" y="92.3">C_Small</text>
<text x="313.7" y="92.3">C_Small</text>
<text x="326.4" y="93.5">C_Small</text>
<text x="327.7" y="91">C331</text>
<text x="351.9" y="92.3">L318</text>
<text x="352.5" y="94.8">RFC</text>
<text x="369.9" y="93.5">L315</text>
<text x="374.6" y="92.3">GNDD</text>
<text x="54.6" y="101.2">C323</text>
<text x="77.5" y="101.2">R309</text>
<text x="113" y="99.9">Q2</text>
<text x="118.9" y="96.1">470pF</text>
<text x="132.2" y="98.6">22pF</text>
<text x="157.5" y="101.2">C333</text>
<text x="194.3" y="101.2">R312</text>
<text x="205.7" y="99.9">R311</text>
<text x="214.6" y="97.3">38nH</text>
<text x="227.5" y="97.3">microstrip</text>
<text x="240.2" y="97.3">microstrip</text>
<text x="253.9" y="97.3">C_Small</text>
<text x="274.2" y="99.9">GNDD</text>
<text x="297.1" y="98.6">GNDD</text>
<text x="309.8" y="98.6">GNDD</text>
<text x="322.5" y="98.6">GNDD</text>
<text x="370.8" y="96.1">9nH</text>
<text x="386.1" y="97.3">J301</text>
<text x="386.1" y="101.2">ANT</text>
<text x="54.8" y="103.7">16pF</text>
<text x="77.5" y="103.7">33k</text>
<text x="87.6" y="106.2">Q1</text>
<text x="109.1" y="106.2">GNDD</text>
<text x="113" y="102.4">2SK3078</text>
<text x="129.4" y="103.7">GNDD</text>
<text x="158.2" y="103.7">1nF</text>
<text x="195.5" y="103.7">0R</text>
<text x="207" y="102.4">47</text>
<text x="241.3" y="103.7">C336</text>
<text x="241.3" y="106.2">C_Small</text>
<text x="252.7" y="107.5">C_Small</text>
<text x="254" y="103.7">C335</text>
<text x="265.4" y="105">L322</text>
<text x="265.4" y="107.5">L</text>
<text x="371.1" y="102.4">L323</text>
<text x="372.1" y="105">1uH</text>
<text x="87.6" y="108.8">2SC3356</text>
<text x="188" y="108.8">C337</text>
<text x="188" y="113.9">5.1pF</text>
<text x="213.4" y="112.6">RD02LUS2</text>
<text x="215.9" y="108.8">Q3</text>
<text x="236.1" y="112.6">GNDD</text>
<text x="248.8" y="112.6">GNDD</text>
<text x="374.6" y="113.9">GNDD GNDD</text>
<text x="82.5" y="116.4">GNDD</text>
<text x="185.3" y="118.9">GNDD</text>
<text x="210.7" y="118.9">GNDD</text>
<text x="265.4" y="117.7">C_Small</text>
<text x="266.7" y="115.1">C339</text>
<text x="261.5" y="121.5">GNDD</text>
<text x="289.6" y="121.5">C341</text>
<text x="289.7" y="124">27pF</text>
<text x="302.1" y="124">8.2pF</text>
<text x="302.3" y="121.5">C342</text>
<text x="314.8" y="124">4.7pF</text>
<text x="315" y="121.5">C343</text>
<text x="369.6" y="122.8">C339</text>
<text x="369.6" y="125.3">470pF</text>
<text x="369.6" y="131.6">D309</text>
<text x="229.9" y="135.4">17nH</text>
<text x="230.2" y="132.9">L321</text>
<text x="242.6" y="135.4">62nH</text>
<text x="242.7" y="132.9">L324</text>
<text x="260.4" y="132.9">C344</text>
<text x="261.1" y="135.4">1nF</text>
<text x="274.3" y="132.9">D311</text>
<text x="275.8" y="135.4">TY</text>
<text x="289.6" y="135.4">90nH</text>
<text x="289.7" y="132.9">L325</text>
<text x="301.7" y="135.4">152nH</text>
<text x="302.4" y="132.9">L326</text>
<text x="314.4" y="135.4">120nH</text>
<text x="315.1" y="132.9">L327</text>
<text x="369.6" y="134.2">UD</text>
<text x="241.3" y="140.5">C345</text>
<text x="241.3" y="143.1">270pF</text>
<text x="254" y="140.5">C340</text>
<text x="254" y="143.1">82pF</text>
<text x="270.5" y="141.8">L328</text>
<text x="287.2" y="140.5">C70_01</text>
<text x="299.7" y="140.5">C346</text>
<text x="312.4" y="140.5">C347</text>
<text x="324.1" y="140.5">C70_21</text>
<text x="336.1" y="141.9" transform="rotate(-90 336.1 141.9)">TY</text>
<text x="345" y="141.9" transform="rotate(-90 345 141.9)">TY</text>
<text x="358.2" y="141.8">R313</text>
<text x="369.6" y="140.5">D312</text>
<text x="369.6" y="143.1">UD</text>
<text x="236.1" y="148.1">GNDD</text>
<text x="248.8" y="148.1">GNDD</text>
<text x="270.5" y="144.3">1uH</text>
<text x="284.4" y="149.4">GNDD</text>
<text x="295.8" y="149.4">GNDD</text>
<text x="299.7" y="144.3">68pF</text>
<text x="308.5" y="149.4">GNDD</text>
<text x="312.4" y="144.3">68pF</text>
<text x="321.2" y="149.4">GNDD</text>
<text x="325.3" y="144.3">27pF</text>
<text x="338.6" y="144.7" transform="rotate(-90 338.6 144.7)">D310</text>
<text x="347.5" y="144.7" transform="rotate(-90 347.5 144.7)">D308</text>
<text x="360" y="144.3">R</text>
<text x="260.4" y="153.2">R314</text>
<text x="260.4" y="155.8">100R</text>
<text x="358.3" y="152">L329</text>
<text x="360.1" y="154.5">L</text>
<text x="270.5" y="159.6">C348</text>
<text x="270.5" y="164.7">470pF</text>
<text x="266.6" y="168.5">GNDD</text>
</g>
<g font-size="1.8" fill="#0f0f0f">
<text x="320" y="50.5">UHF RX +</text>
<text x="331.1" y="50.5">PIN-diode</text>
<text x="342.1" y="50.5">steering?</text>
</g>
<g font-size="1.8" fill="#a90000">
<text x="163.2" y="66.7" transform="rotate(-90 163.2 66.7)">3</text>
<text x="168.2" y="71.8">1</text>
<text x="163.2" y="74.3" transform="rotate(-90 163.2 74.3)">2</text>
<text x="253.4" y="74.3" transform="rotate(-90 253.4 74.3)">3</text>
<text x="243.2" y="79.4">1</text>
<text x="253.4" y="81.9" transform="rotate(-90 253.4 81.9)">2</text>
<text x="111.5" y="93.4" transform="rotate(-90 111.5 93.4)">2</text>
<text x="104.7" y="96.3">1</text>
<text x="111.5" y="101" transform="rotate(-90 111.5 101)">3</text>
<text x="379.1" y="97.5">1</text>
<text x="87" y="103.5" transform="rotate(-90 87 103.5)">3</text>
<text x="206.3" y="106.4">1</text>
<text x="213.1" y="103.5" transform="rotate(-90 213.1 103.5)">2</text>
<text x="383.3" y="102.3" transform="rotate(-90 383.3 102.3)">2</text>
<text x="79.3" y="108.6">1</text>
<text x="87" y="111.2" transform="rotate(-90 87 111.2)">2</text>
<text x="213.1" y="111.2" transform="rotate(-90 213.1 111.2)">3</text>
</g>
<text font-size="1.8" fill="#009600" x="287.2" y="144.3">33pF</text>
<g font-size=".7" fill="#840000">
<text x="166.3" y="69.4">10k</text>
<text x="166.4" y="72.2" transform="rotate(-90 166.4 72.2)">10k</text>
<text x="244.8" y="77">10k</text>
<text x="247.2" y="79.8" transform="rotate(-90 247.2 79.8)">10k</text>
</g>
</svg>
